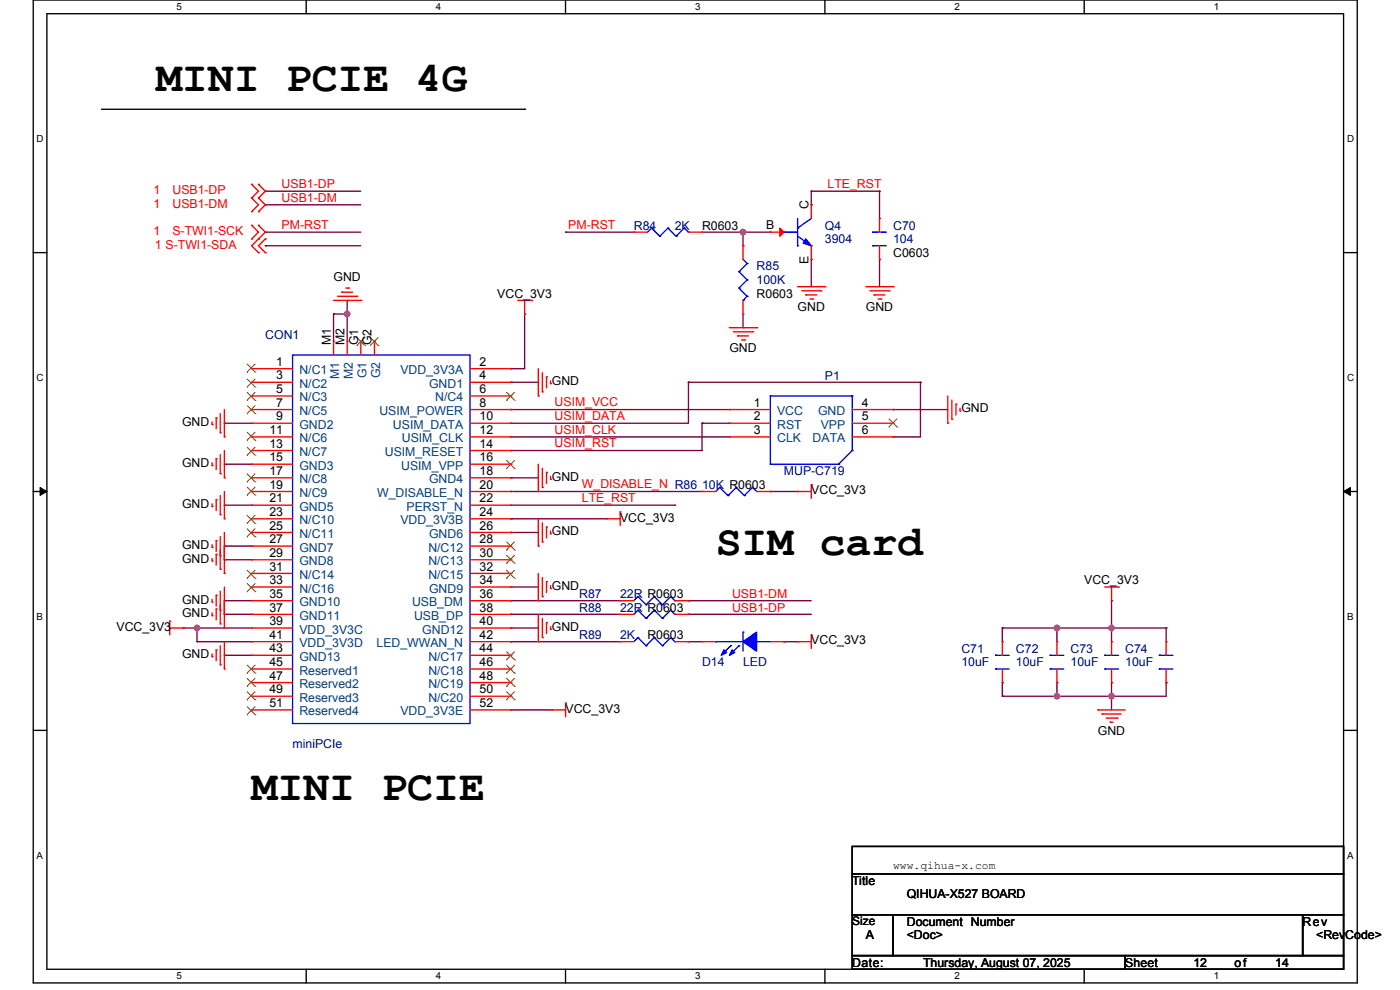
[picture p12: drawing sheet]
<svg xmlns="http://www.w3.org/2000/svg" width="297mm" height="210mm" viewBox="0 0 297 210" stroke-linecap="round" stroke-linejoin="round" font-family="sans-serif">
<path d="M7 0h280.9v208.5h-280.9zM9.9 2.9h275.1v202.7h-275.1z" fill="none" stroke="#000" stroke-width=".29"/>
<g fill="#fff">
<path d="M37.5 .3h1.1v2.3h-1.1z"/>
<path d="M37.5 205.9h1.1v2.3h-1.1z"/>
</g>
<path d="M65 0v2.9M65 205.6v2.9" fill="none" stroke="#000" stroke-width=".29"/>
<g fill="#fff">
<path d="M92.5 .3h1.1v2.3h-1.1z"/>
<path d="M92.5 205.9h1.1v2.3h-1.1z"/>
</g>
<path d="M120 0v2.9M120 205.6v2.9" fill="none" stroke="#000" stroke-width=".29"/>
<g fill="#fff">
<path d="M147.5 .3h1.1v2.3h-1.1z"/>
<path d="M147.5 205.9h1.1v2.3h-1.1z"/>
</g>
<path d="M175 0v2.9M175 205.6v2.9" fill="none" stroke="#000" stroke-width=".29"/>
<g fill="#fff">
<path d="M202.5 .3h1.2v2.3h-1.2z"/>
<path d="M202.5 205.9h1.2v2.3h-1.2z"/>
</g>
<path d="M230 0v2.9M230 205.6v2.9" fill="none" stroke="#000" stroke-width=".29"/>
<g fill="#fff">
<path d="M257.5 .3h1.2v2.3h-1.2z"/>
<path d="M257.5 205.9h1.2v2.3h-1.2z"/>
<path d="M7.8 28.2h1.5v2.4h-1.5z"/>
<path d="M285.8 28.2h1.5v2.4h-1.5z"/>
<path d="M7.8 78.9h1.5v2.3h-1.5z"/>
<path d="M285.8 78.9h1.5v2.3h-1.5z"/>
</g>
<path d="M7 53.6h2.9M285 53.6h2.9" fill="none" stroke="#000" stroke-width=".29"/>
<g fill="#fff">
<path d="M7.8 129.6h1.4v2.3h-1.4z"/>
<path d="M285.8 129.6h1.3v2.3h-1.3z"/>
</g>
<path d="M7 104.3h2.9M285 104.3h2.9" fill="none" stroke="#000" stroke-width=".29"/>
<path d="M8.5 103.4l1.4 .9-1.4 .8zM285 104.3l1.5-.9v1.7z" fill="#000" stroke="#000" stroke-width=".21"/>
<g fill="#fff">
<path d="M7.8 180.3h1.4v2.3h-1.4z"/>
<path d="M285.8 180.3h1.3v2.3h-1.3z"/>
</g>
<path d="M21.5 23.2h89.8M111.3 23.2h.1M7 154.9h2.9M285 154.9h2.9M180.8 179.5h104.2v5.8h-104.2zM180.8 185.3h104.2v8.7h-104.2zM180.8 194h8.7v8.7h-8.7zM189.5 194h86.8v8.7h-86.8zM276.3 194h8.7v8.7h-8.7zM180.8 202.7h57.9v2.9h-57.9zM238.7 202.7h46.3v2.9h-46.3z" fill="none" stroke="#000" stroke-width=".29"/>
<g fill="none" stroke="#800040" stroke-width=".29">
<path d="M56.3 40.6h.1M56.3 43.4h.1M56.3 52.1h.1M56.3 49.2h.1M56.3 40.6h20.2M56.3 43.4h20.2M56.3 49.2h20.2M56.3 52.1h20.2M120 49.2h.1M120 49.2h14.5M148.9 49.2h14.5M157.6 52.1h.1"/>
<path d="M157.6 49.2h.1M157.6 49.2v2.9M172.1 55h.1M172.1 40.6h.1M172.1 43.4h.1M172.1 40.6h14.5M172.1 40.6v2.8M172.1 55v5.8M186.6 40.6h.1M186.6 55h.1M186.6 40.6v5.7M186.6 55v5.8"/>
<path d="M70.8 66.6h.1M70.8 66.6h2.8M70.8 66.6v5.8M73.6 66.6h.1M73.6 63.7h.1M73.6 63.7v8.7M108.4 78.2h.1M111.3 66.6h.1M111.3 66.6v11.6h-2.9M157.6 69.5h.1M157.6 66.6v2.9M47.6 89.8h.1"/>
<path d="M47.6 98.5h.1M47.6 89.8h5.8M47.6 98.5h5.8M108.4 81.1h.1M108.4 86.9h.1M108.4 92.7h.1M108.4 89.8h.1M108.4 95.6h.1M108.4 81.1h5.8M108.4 92.7h46.3M108.4 86.9h46.3M146 81.1h.1"/>
<path d="M146 81.1h49.3M146 81.1v8.7h-37.6M148.9 89.8h.1M148.9 89.8h5.8M148.9 89.8v5.8h-40.5M189.5 92.7h.1M189.5 86.9h.1M189.5 86.9h11.6M195.3 81.1h.1M195.3 81.1v11.6h-5.8M47.6 115.8h.1M47.6 118.7h.1"/>
<path d="M47.6 107.2h.1M47.6 115.8h5.8M47.6 118.7h5.8M47.6 107.2h5.8M108.4 112.9h.1M108.4 101.4h.1M108.4 110h.1M108.4 104.3h.1M108.4 104.3h40.5M108.4 107.2h34.8M108.4 112.9h5.8M108.4 101.4h5.8"/>
<path d="M108.4 110h20.3M143.2 107.2h.1M163.4 104.3h.1M163.4 104.3h5.8M38.9 133.2h.1M38.9 133.2h14.5M41.8 133.2h.1M41.8 136.1h.1M41.8 133.2v2.9M41.8 136.1h11.6M47.6 139h.1M47.6 127.4h.1"/>
<path d="M47.6 130.3h.1M47.6 127.4h5.8M47.6 130.3h5.8M47.6 139h5.8M108.4 127.4h.1M108.4 130.3h.1M108.4 133.2h.1M108.4 124.5h.1M108.4 136.1h.1M108.4 127.4h23.2M108.4 130.3h23.2M108.4 133.2h5.8"/>
<path d="M108.4 124.5h5.8M108.4 136.1h23.2M146 136.1h.1M146 130.3h.1M146 127.4h.1M146 127.4h26.1M146 130.3h26.1M146 136.1h2.9M166.3 136.1h.1M166.3 136.1h2.9M212.6 133.2h.1M212.6 133.2h34.8"/>
<path d="M212.6 133.2v2.9M224.2 133.2h.1M224.2 133.2v2.9M235.8 133.2h.1M235.8 127.4h.1M235.8 127.4v8.7M247.4 133.2h.1M247.4 133.2v2.9M108.4 150.6h.1M108.4 150.6h8.7M212.6 144.8h.1M212.6 147.7h.1"/>
<path d="M212.6 144.8v2.9M224.2 147.7h.1M224.2 144.8h.1M224.2 144.8v2.9M235.8 147.7h.1M235.8 144.8h.1M235.8 144.8v5.8M247.4 144.8h.1M247.4 144.8v2.9h-34.8"/>
</g>
<g fill="#f0f" stroke="#f0f" stroke-width=".29">
<circle cx="41.8" cy="133.2" r=".57"/>
<circle cx="73.6" cy="66.6" r=".58"/>
<circle cx="235.8" cy="133.2" r=".58"/>
<circle cx="235.8" cy="147.7" r=".58"/>
<circle cx="224.2" cy="147.7" r=".57"/>
<circle cx="224.2" cy="133.2" r=".57"/>
<circle cx="157.6" cy="49.2" r=".57"/>
</g>
<g fill="none" stroke="#f00" stroke-width=".29">
<path d="M53.4 39.1h.1M53.4 39.1l1.4 1.5-1.4 1.4M54.8 39.1h.1M54.8 39.1l1.5 1.5-1.5 1.4M53.4 42h.1M53.4 44.9h.1M53.4 47.8h.1M53.4 50.7h.1M53.4 42l1.4 1.4-1.4 1.5M53.4 47.8l1.4 1.4-1.4 1.5M54.8 42h.1M54.8 44.9h.1"/>
<path d="M54.8 53.6h.1M54.8 50.7h.1M54.8 47.8h.1M54.8 42l1.5 1.4-1.5 1.5M54.8 50.7l-1.4 1.4 1.4 1.5M54.8 47.8l1.5 1.4-1.5 1.5M56.3 53.6h.1M56.3 50.7h.1M56.3 50.7l-1.5 1.4 1.5 1.5M134.5 49.2h.1M134.5 49.2h2.9M146 49.2h2.9"/>
<path d="M148.9 49.2h.1M157.6 52.1h.1M157.6 52.1v2.9M163.4 49.2h.1M163.4 49.2h2.9M172.1 55h.1M172.1 43.4h.1M172.1 43.4v2.9M172.1 52.1v2.9M186.6 46.3h.1M186.6 55h.1M186.6 46.3v2.9"/>
<path d="M186.6 52.1v2.9M53.4 78.2h.1M53.4 78.2h8.7M70.8 72.4h.1M70.8 63.7h5.7M70.8 72.4v2.9M71.6 62.9h4.1M72.5 62h.1M72.5 62h2.3M73.4 61.1h.5M73.6 72.4h.1M73.6 72.4v2.9"/>
<path d="M73.9 61.1h.1M75.7 62.9h.1M76.5 63.7h.1M76.5 72.4h.1M76.5 72.4v2.9M79.4 72.4h.1M79.4 72.4v2.9M99.7 78.2h8.7M108.4 78.2h.1M109.8 63.7h2.9M111.3 66.6h.1M111.3 63.7v2.9"/>
<path d="M112.7 63.7h.1M114.2 78.2v5.8M115.1 79.1v4M115.9 79.9h.1M115.9 79.9v2.4M154.7 69.5h5.8M155.6 70.4h4M156.5 71.2h.1M156.5 71.2h2.3M157.3 72.1h.6M157.6 66.6h.1M157.6 63.7v2.9"/>
<path d="M157.9 72.1h.1M159.6 70.4h.1M160.5 69.5h.1M169.2 60.8h5.8M170.1 61.7h4M170.9 62.6h.1M170.9 62.6h2.4M171.8 63.4h.6M172.4 63.4h.1M174.1 61.7h.1M175 60.8h.1M183.7 60.8h5.8"/>
<path d="M184.6 61.7h4M185.4 62.6h.1M185.4 62.6h2.3M186.3 63.4h.6M186.9 63.4h.1M188.6 61.7h.1M189.5 60.8h.1M45 98.8h.1M45 90.1h.1M45 89.5v.6M45 98.2v.6M45.9 97.3h.1"/>
<path d="M45.9 88.6h.1M45.9 88.6v2.3M45.9 97.3v2.3M46.7 91.8h.1M46.7 87.7v4.1M46.7 96.4v4.1M47.6 92.7h.1M47.6 86.9v5.8M47.6 95.6v5.8M53.4 81.1h.1M53.4 84h.1M53.4 86.9h.1"/>
<path d="M53.4 89.8h.1M53.4 92.7h.1M53.4 95.6h.1M53.4 98.5h.1M53.4 86.9h8.7M53.4 89.8h8.7M53.4 92.7h8.7M53.4 81.1h8.7M53.4 84h8.7M53.4 95.6h8.7M53.4 98.5h8.7M99.7 86.9h8.7"/>
<path d="M99.7 89.8h8.7M99.7 92.7h8.7M99.7 81.1h8.7M99.7 84h8.7M99.7 95.6h8.7M99.7 98.5h8.7M108.4 81.1h.1M108.4 84h.1M108.4 86.9h.1M108.4 89.8h.1M108.4 92.7h.1M108.4 95.6h.1"/>
<path d="M108.4 98.5h.1M114.2 84h.1M114.2 98.5v5.8M115.1 83.1h.1M115.1 99.3v4.1M116.8 81.4h.1M116.8 80.8v.6M154.7 86.9h.1M154.7 89.8h.1M154.7 92.7h.1M154.7 86.9h8.7M154.7 89.8h8.7"/>
<path d="M154.7 92.7h8.7M180.8 86.9h8.7M180.8 89.8h8.7M180.8 92.7h8.7M189.5 86.9h.1M189.5 89.8h.1M189.5 92.7h.1M201.1 89.8h.1M201.1 84v5.8M201.9 88.9h.1M201.9 84.9v4M202.8 85.7h.1"/>
<path d="M202.8 85.7v2.3M203.7 87.2h.1M203.7 86.6v.6M45 119h.1M45 116.1h.1M45 107.4h.1M45 106.9v.5M45 115.5v.6M45 118.4v.6M45.9 117.6h.1M45.9 114.7h.1M45.9 106h.1"/>
<path d="M45.9 106v2.3M45.9 114.7v2.3M45.9 117.6v2.3M46.7 117.9h.1M46.7 109.2h.1M46.7 100.5h.1M46.7 105.1v4.1M46.7 113.8v7M47.6 118.7h.1M47.6 110h.1M47.6 101.4h.1M47.6 104.3v5.7"/>
<path d="M47.6 112.9v8.7M53.4 101.4h.1M53.4 104.3h.1M53.4 107.2h.1M53.4 110h.1M53.4 112.9h.1M53.4 115.8h.1M53.4 118.7h.1M53.4 104.3h8.7M53.4 110h8.7M53.4 101.4h8.7M53.4 107.2h8.7"/>
<path d="M53.4 112.9h8.7M53.4 115.8h8.7M53.4 118.7h8.7M99.7 104.3h8.7M99.7 110h8.7M99.7 101.4h8.7M99.7 107.2h8.7M99.7 112.9h8.7M99.7 115.8h8.7M99.7 118.7h8.7M108.4 101.4h.1M108.4 104.3h.1"/>
<path d="M108.4 107.2h.1M108.4 110h.1M108.4 112.9h.1M108.4 115.8h.1M108.4 118.7h.1M114.2 104.3h.1M114.2 115.8h.1M114.2 110v5.8M115.1 103.4h.1M115.1 115h.1M115.1 110.9v4.1M115.9 100.2h.1"/>
<path d="M115.9 111.8h.1M115.9 100.2v2.3M115.9 111.8v2.3M116.8 101.7h.1M116.8 113.2h.1M116.8 101.1v.6M116.8 112.6v.6M128.7 110h.1M128.7 110h2.9M131.6 108.6h.1M131.6 108.6v2.9M148.9 104.3h.1"/>
<path d="M148.9 104.3h2.9M160.5 104.3h2.9M163.4 104.3h.1M169.2 104.3h.1M169.2 104.3h2.9M172.1 102.8h.1M172.1 102.8v2.9M36 131.8h.1M36 133.2h2.9M36 131.8v2.9M38.9 133.2h.1M45 139.3h.1"/>
<path d="M45 130.6h.1M45 127.7h.1M45 127.1v.6M45 130v.6M45 138.7v.6M45.9 137.8h.1M45.9 129.2h.1M45.9 126.3h.1M45.9 126.3v2.3M45.9 129.2v2.3M45.9 137.8v2.4M46.7 132.3h.1"/>
<path d="M46.7 129.4h.1M46.7 120.8h.1M46.7 125.4v6.9M46.7 137v4M47.6 133.2h.1M47.6 130.3h.1M47.6 121.6h.1M47.6 124.5v8.7M47.6 136.1v5.8M53.4 121.6h.1M53.4 124.5h.1M53.4 127.4h.1"/>
<path d="M53.4 130.3h.1M53.4 133.2h.1M53.4 136.1h.1M53.4 139h.1M53.4 124.5h8.7M53.4 136.1h8.7M53.4 133.2h8.7M53.4 121.6h8.7M53.4 127.4h8.7M53.4 130.3h8.7M53.4 139h8.7M99.7 124.5h8.7"/>
<path d="M99.7 136.1h8.7M99.7 133.2h8.7M99.7 121.6h8.7M99.7 127.4h8.7M99.7 130.3h8.7M99.7 139h8.7M108.4 121.6h.1M108.4 124.5h.1M108.4 127.4h.1M108.4 130.3h.1M108.4 133.2h.1M108.4 136.1h.1"/>
<path d="M108.4 139h.1M114.2 127.4h.1M114.2 136.1h.1M114.2 121.6v5.8M114.2 130.3v5.8M115.1 126.6h.1M115.1 135.2h.1M115.1 122.5v4.1M115.1 131.2v4M115.9 123.4h.1M115.9 132.1h.1M115.9 123.4v2.3"/>
<path d="M115.9 132.1v2.3M116.8 124.8h.1M116.8 133.5h.1M116.8 124.2v.6M116.8 132.9v.6M131.6 136.1h.1M131.6 130.3h.1M131.6 127.4h.1M131.6 136.1h2.9M131.6 127.4h2.9M131.6 130.3h2.9M143.2 136.1h2.8"/>
<path d="M143.2 127.4h2.8M143.2 130.3h2.8M146 136.1h.1M146 130.3h.1M146 127.4h.1M148.9 136.1h.1M148.9 136.1h2.9M163.4 136.1h2.9M166.3 136.1h.1M169.2 136.1h.1M169.2 136.1h2.9M172.1 134.7h.1"/>
<path d="M172.1 134.7v2.9M212.6 136.1h.1M212.6 136.1v2.9M224.2 136.1h.1M224.2 136.1v2.9M234.4 124.5h2.9M235.8 127.4h.1M235.8 136.1h.1M235.8 124.5v2.9M235.8 136.1v2.9M237.3 124.5h.1M247.4 136.1h.1"/>
<path d="M247.4 136.1v2.9M46.7 141h.1M47.6 141.9h.1M53.4 141.9h.1M53.4 144.8h.1M53.4 147.7h.1M53.4 150.6h.1M53.4 150.6h8.7M53.4 141.9h8.7M53.4 144.8h8.7M53.4 147.7h8.7M99.7 150.6h8.7"/>
<path d="M99.7 141.9h8.7M99.7 144.8h8.7M99.7 147.7h8.7M108.4 141.9h.1M108.4 144.8h.1M108.4 147.7h.1M108.4 150.6h.1M117.1 150.6h.1M117.1 150.6h2.9M120 149.1h.1M120 149.1v2.9M212.6 144.8h.1"/>
<path d="M212.6 141.9v2.9M224.2 144.8h.1M224.2 141.9v2.9M232.9 150.6h.1M232.9 150.6h5.8M233.8 151.5h.1M233.8 151.5h4M234.6 152.3h2.4M235.5 153.2h.1M235.5 153.2h.6M235.8 144.8h.1M235.8 141.9v2.9"/>
<path d="M237 152.3h.1M247.4 144.8h.1M247.4 141.9v2.9"/>
</g>
<g fill="none" stroke="#00f" stroke-width=".29">
<path d="M138.2 48.4h.1M138.2 48.4l-.8 .8M138.2 48.4l1.8 1.7M140 50.1h.1M141.7 48.4h.1M141.7 48.4l-1.7 1.7M141.7 48.4l1.7 1.7M143.4 50.1h.1M145.2 48.4h.1M145.2 48.4l-1.8 1.7M145.2 48.4l.8 .8M146 49.2h.1"/>
<path d="M156.8 57.6h.1M156.8 57.6l1.7 1.8M157.6 55l.9 .9M158.5 55.9h.1M158.5 59.4h.1M158.5 55.9l-1.7 1.7M158.5 59.4l-1.7 1.7M166.3 49.2h.1M166.3 49.2h2.9M169.2 48.4h.1M169.2 52.1h.1M169.2 50.1l2.9 2"/>
<path d="M169.2 46.3v5.8M172.1 52.1h.1M172.1 46.3l-2.9 2.1M185.1 49.2h.1M185.1 52.1h.1M185.1 49.2h2.9M185.1 52.1h2.9M62.1 75.3h37.6v78.2h-37.6zM156.8 61.1h.1M156.8 61.1l1.7 1.8M157.6 63.7h.1M158.5 62.9h.1"/>
<path d="M158.5 62.9l-.9 .8M163.4 98.5h.1M163.4 84h.1M163.4 84h17.4M163.4 98.5h14.5M163.4 84v14.5M177.9 98.5h.1M180.8 84h.1M180.8 95.6h.1M180.8 84v11.6M180.8 95.6l-2.9 2.9M152.7 103.4h.1"/>
<path d="M152.7 103.4l-.9 .9M152.7 103.4l1.7 1.7M154.4 105.1h.1M156.2 103.4h.1M156.2 103.4l-1.8 1.7M156.2 103.4l1.7 1.7M157.9 105.1h.1M159.6 103.4h.1M159.6 103.4l-1.7 1.7M159.6 103.4l.9 .9M160.5 104.3h.1M135.3 135.2h.1"/>
<path d="M135.3 129.4h.1M135.3 126.6h.1M135.3 135.2l-.8 .9M135.3 135.2l1.8 1.8M135.3 129.4l-.8 .9M135.3 129.4l1.8 1.8M135.3 126.6l-.8 .8M135.3 126.6l1.8 1.7M137.1 137h.1M137.1 131.2h.1M137.1 128.3h.1M138.8 135.2h.1"/>
<path d="M138.8 129.4h.1M138.8 126.6h.1M138.8 135.2l-1.7 1.8M138.8 135.2l1.7 1.8M138.8 129.4l-1.7 1.8M138.8 129.4l1.7 1.8M138.8 126.6l-1.7 1.7M138.8 126.6l1.7 1.7M140.5 137h.1M140.5 131.2h.1M140.5 128.3h.1M142.3 135.2h.1"/>
<path d="M142.3 129.4h.1M142.3 126.6h.1M142.3 135.2l-1.8 1.8M142.3 135.2l.9 .9M142.3 129.4l-1.8 1.8M142.3 129.4l.9 .9M142.3 126.6l-1.8 1.7M142.3 126.6l.9 .8M143.2 136.1h.1M143.2 130.3h.1M143.2 127.4h.1M151.8 136.1h.1"/>
<path d="M151.8 136.1h5.8M155 137h.1M155 137l-1.7 1.7M156.8 137h.1M156.8 137l-1.8 1.7M157.6 134.1h.1M157.6 134.1v4M160.5 136.1h.1M160.5 136.1h2.9M211.2 139h.1M211.2 139h2.9M222.8 139h.1"/>
<path d="M222.8 139h2.9M234.4 139h.1M234.4 139h2.9M245.9 139h.1M245.9 139h2.9M211.2 141.9h.1M211.2 141.9h2.9M222.8 141.9h.1M222.8 141.9h2.9M234.4 141.9h.1M234.4 141.9h2.9M245.9 141.9h.1"/>
<path d="M245.9 141.9h2.9"/>
</g>
<g fill="none" stroke="#804000" stroke-width=".21">
<path d="M52.4 78.9h.1M52.4 77.2l1.8 1.7M54.2 78.9h.1M54.2 77.2l-1.8 1.7M75.7 73.3h.1M75.7 71.5l1.7 1.8M77.4 73.3h.1M77.4 71.5l-1.7 1.8M78.5 73.3h.1M78.5 71.5l1.8 1.8M80.3 73.3h.1M80.3 71.5l-1.8 1.8"/>
<path d="M52.4 82.1h.1M52.4 84.9h.1M52.4 87.8h.1M52.4 93.4h.1M52.4 96.6h.1M52.4 80.4l1.8 1.7M52.4 83.2l1.8 1.7M52.4 86l1.8 1.8M52.4 91.6l1.8 1.8M52.4 94.8l1.8 1.8M54.2 82.1h.1M54.2 84.9h.1"/>
<path d="M54.2 87.8h.1M54.2 93.4h.1M54.2 96.6h.1M54.2 80.4l-1.8 1.7M54.2 83.2l-1.8 1.7M54.2 86l-1.8 1.8M54.2 91.6l-1.8 1.8M54.2 94.8l-1.8 1.8M107.4 84.9h.1M107.4 99.4h.1M107.4 83.2l1.8 1.7M107.4 97.6l1.8 1.8"/>
<path d="M109.2 84.9h.1M109.2 99.4h.1M109.2 83.2l-1.8 1.7M109.2 97.6l-1.8 1.8M188.6 90.6h.1M188.6 88.8l1.7 1.8M190.3 90.6h.1M190.3 88.8l-1.7 1.8M52.4 102.2h.1M52.4 105h.1M52.4 111h.1M52.4 113.9h.1"/>
<path d="M52.4 100.5l1.8 1.7M52.4 103.3l1.8 1.7M52.4 109.3l1.8 1.7M52.4 112.1l1.8 1.8M54.2 102.2h.1M54.2 105h.1M54.2 111h.1M54.2 113.9h.1M54.2 100.5l-1.8 1.7M54.2 103.3l-1.8 1.7M54.2 109.3l-1.8 1.7M54.2 112.1l-1.8 1.8"/>
<path d="M107.4 116.7h.1M107.4 119.5h.1M107.4 114.9l1.8 1.8M107.4 117.7l1.8 1.8M109.2 116.7h.1M109.2 119.5h.1M109.2 114.9l-1.8 1.8M109.2 117.7l-1.8 1.8M52.4 122.7h.1M52.4 125.5h.1M52.4 120.9l1.8 1.8M52.4 123.7l1.8 1.8"/>
<path d="M54.2 122.7h.1M54.2 125.5h.1M54.2 120.9l-1.8 1.8M54.2 123.7l-1.8 1.8M107.4 122.7h.1M107.4 140h.1M107.4 120.9l1.8 1.8M107.4 138.2l1.8 1.8M109.2 122.7h.1M109.2 140h.1M109.2 120.9l-1.8 1.8M109.2 138.2l-1.8 1.8"/>
<path d="M52.4 142.8h.1M52.4 145.6h.1M52.4 148.4h.1M52.4 151.6h.1M52.4 141l1.8 1.8M52.4 143.9l1.8 1.7M52.4 146.7l1.8 1.7M52.4 149.9l1.8 1.7M54.2 142.8h.1M54.2 145.6h.1M54.2 148.4h.1M54.2 151.6h.1"/>
<path d="M54.2 141l-1.8 1.8M54.2 143.9l-1.8 1.7M54.2 146.7l-1.8 1.7M54.2 149.9l-1.8 1.7M107.4 142.8h.1M107.4 145.6h.1M107.4 148.4h.1M107.4 141l1.8 1.8M107.4 143.9l1.8 1.7M107.4 146.7l1.8 1.7M109.2 142.8h.1M109.2 145.6h.1"/>
<path d="M109.2 148.4h.1M109.2 141l-1.8 1.8M109.2 143.9l-1.8 1.7M109.2 146.7l-1.8 1.7"/>
</g>
<g fill="#00f" stroke="#00f" stroke-width=".29">
<path d="M170.9 50.7l1.2 1.4-1.7-.5z"/>
<path d="M157.6 136.1l2.9-2v4z" fill-rule="evenodd"/>
<path d="M153.6 137.8l.5 .6-1.1 .6z" fill-rule="evenodd"/>
<path d="M155.3 137.8l.6 .6-1.2 .6z" fill-rule="evenodd"/>
</g>
<path d="M165.4 48.4l.9 .8-.9 .9z" fill="#f00" stroke="#f00" stroke-width=".29"/>
<g font-size="9.2">
<text x="33.1" y="19.2">MINI PCIE 4G</text>
<text x="151.8" y="117.7">SIM card</text>
<text x="53.4" y="169.8">MINI PCIE</text>
</g>
<g font-size="2.6" fill="#f00">
<text x="32.5" y="41.2">1</text>
<text x="36.6" y="41.2">USB1-DP</text>
<text x="59.8" y="40">USB1-DP</text>
<text x="175.6" y="39.9">LTE_RST</text>
<text x="32.5" y="44">1</text>
<text x="36.6" y="44">USB1-DM</text>
<text x="59.8" y="42.9">USB1-DM</text>
<text x="32.5" y="49.8">1</text>
<text x="32.8" y="52.7">1 S-TWI1-SDA</text>
<text x="36.6" y="49.8">S-TWI1-SCK</text>
<text x="59.8" y="48.7">PM-RST</text>
<text x="120.6" y="48.7">PM-RST</text>
<text x="117.7" y="86.2">USIM_VCC</text>
<text x="117.7" y="89.1">USIM_DATA</text>
<text x="117.7" y="92">USIM_CLK</text>
<text x="117.7" y="94.9">USIM_RST</text>
<text x="123.5" y="103.6">W_DISABLE_N R86</text>
<text x="123.5" y="106.5">LTE_RST</text>
<text x="155.3" y="129.7">USB1-DP</text>
<text x="155.3" y="126.8">USB1-DM</text>
</g>
<g font-size="2.6">
<text x="171.5" y="44.3" transform="rotate(-90 171.5 44.3)">C</text>
<text x="148.9" y="48.7">R0603</text>
<text x="162.5" y="48.7">B</text>
<text x="70.8" y="59.7">GND</text>
<text x="171.5" y="55.9" transform="rotate(-90 171.5 55.9)">E</text>
<text x="189.5" y="54.5">C0603</text>
<text x="105.5" y="63.2">VCC_3V3</text>
<text x="160.5" y="63.2">R0603</text>
<text x="169.2" y="66.1">GND</text>
<text x="183.7" y="66.1">GND</text>
<text x="58.6" y="77.6">1</text>
<text x="70.2" y="73.3" transform="rotate(-90 70.2 73.3)">M1</text>
<text x="73.1" y="73.3" transform="rotate(-90 73.1 73.3)">M2</text>
<text x="76" y="73.3" transform="rotate(-90 76 73.3)">G1</text>
<text x="78.8" y="73.3" transform="rotate(-90 78.8 73.3)">G2</text>
<text x="101.7" y="77.6">2</text>
<text x="154.7" y="74.7">GND</text>
<text x="58.6" y="80.5">3</text>
<text x="58.6" y="83.4">5</text>
<text x="101.7" y="80.5">4</text>
<text x="101.7" y="83.4">6</text>
<text x="117.1" y="81.7">GND</text>
<text x="58.6" y="86.3">7</text>
<text x="58.6" y="89.2">9</text>
<text x="101.7" y="86.3">8</text>
<text x="101.7" y="89.2">10</text>
<text x="159.9" y="86.3">1</text>
<text x="159.9" y="89.2">2</text>
<text x="182.8" y="86.3">4</text>
<text x="182.8" y="89.2">5</text>
<text x="203.9" y="87.5">GND</text>
<text x="38.6" y="90.4">GND</text>
<text x="57.1" y="92.1">11</text>
<text x="57.1" y="95">13</text>
<text x="101.7" y="92.1">12</text>
<text x="101.7" y="95">14</text>
<text x="159.9" y="92.1">3</text>
<text x="182.8" y="92.1">6</text>
<text x="38.6" y="99.1">GND</text>
<text x="57.1" y="97.9">15</text>
<text x="57.1" y="100.8">17</text>
<text x="101.7" y="97.9">16</text>
<text x="101.7" y="100.8">18</text>
<text x="117.1" y="102">GND</text>
<text x="38.6" y="107.8">GND</text>
<text x="57.1" y="103.7">19</text>
<text x="57.1" y="106.6">21</text>
<text x="101.7" y="103.7">20</text>
<text x="101.7" y="106.6">22</text>
<text x="172.1" y="104.9">VCC_3V3</text>
<text x="57.1" y="109.5">23</text>
<text x="57.1" y="112.4">25</text>
<text x="101.7" y="109.5">24</text>
<text x="101.7" y="112.4">26</text>
<text x="117.1" y="113.5">GND</text>
<text x="131.6" y="110.6">VCC_3V3</text>
<text x="38.6" y="119.3">GND</text>
<text x="38.6" y="116.4">GND</text>
<text x="57.1" y="115.2">27</text>
<text x="57.1" y="118.1">29</text>
<text x="101.7" y="115.2">28</text>
<text x="101.7" y="118.1">30</text>
<text x="57.1" y="121">31</text>
<text x="57.1" y="123.9">33</text>
<text x="101.7" y="121">32</text>
<text x="101.7" y="123.9">34</text>
<text x="117.1" y="125.1">GND</text>
<text x="230" y="124">VCC_3V3</text>
<text x="38.6" y="130.9">GND</text>
<text x="38.6" y="128">GND</text>
<text x="57.1" y="126.8">35</text>
<text x="57.1" y="129.7">37</text>
<text x="101.7" y="126.8">36</text>
<text x="101.7" y="129.7">38</text>
<text x="24.7" y="133.8">VCC_3V3</text>
<text x="57.1" y="132.6">39</text>
<text x="57.1" y="135.5">41</text>
<text x="101.7" y="132.6">40</text>
<text x="101.7" y="135.5">42</text>
<text x="117.1" y="133.8">GND</text>
<text x="137.3" y="135.6">R0603</text>
<text x="172.1" y="136.7">VCC_3V3</text>
<text x="38.6" y="139.6">GND</text>
<text x="57.1" y="138.4">43</text>
<text x="57.1" y="141.3">45</text>
<text x="101.7" y="138.4">44</text>
<text x="101.7" y="141.3">46</text>
<text x="57.1" y="144.2">47</text>
<text x="57.1" y="147.1">49</text>
<text x="57.1" y="150">51</text>
<text x="101.7" y="144.2">48</text>
<text x="101.7" y="147.1">50</text>
<text x="101.7" y="150">52</text>
<text x="120" y="151.2">VCC_3V3</text>
<text x="232.9" y="155.8">GND</text>
<text x="180.8" y="187.7">Title</text>
<text x="192.4" y="190.6">QIHUA-X527 BOARD</text>
<text x="192.4" y="196.4">Document Number</text>
<text x="276.3" y="196.4">Rev</text>
<text x="183.7" y="199.3">A</text>
<text x="192.4" y="199.3">&lt;Doc&gt;</text>
<text x="279.2" y="199.3">&lt;RevCode&gt;</text>
<text x="180.8" y="205">Date:</text>
<text x="195.8" y="205">Thursday, August 07, 2025</text>
<text x="238.7" y="205">Sheet</text>
<text x="253.2" y="205">12</text>
<text x="261.9" y="205">of</text>
<text x="270.5" y="205">14</text>
</g>
<g font-size="2.6" fill="#000080">
<text x="134.5" y="48.7">R84</text>
<text x="143.1" y="48.7">2K</text>
<text x="175" y="48.7">Q4</text>
<text x="175" y="51.6">3904</text>
<text x="189.5" y="48.7">C70</text>
<text x="189.5" y="51.6">104</text>
<text x="160.5" y="57.4">R85</text>
<text x="160.5" y="60.3">100K</text>
<text x="56.3" y="71.9">CON1</text>
<text x="175" y="80.5">P1</text>
<text x="166.3" y="100.8">MUP-C719</text>
<text x="148.9" y="103.7">10K R0603</text>
<text x="122.9" y="129.8">R88</text>
<text x="122.9" y="126.9">R87</text>
<text x="131.6" y="129.8">22R R0603</text>
<text x="131.6" y="126.9">22R R0603</text>
<text x="122.9" y="135.6">R89</text>
<text x="131.6" y="135.6">2K</text>
<text x="148.9" y="141.3">D14</text>
<text x="157.6" y="141.3">LED</text>
<text x="203.9" y="138.5">C71</text>
<text x="203.9" y="141.3">10uF</text>
<text x="215.5" y="138.5">C72</text>
<text x="215.5" y="141.3">10uF</text>
<text x="227.1" y="138.5">C73</text>
<text x="227.1" y="141.3">10uF</text>
<text x="238.7" y="138.5">C74</text>
<text x="238.7" y="141.3">10uF</text>
<text x="62.1" y="158.7">miniPCIe</text>
</g>
<g font-size="2.6" fill="#004080">
<text x="63.5" y="79.4">N/C1</text>
<text x="63.5" y="82.3">N/C2</text>
<text x="72" y="80.4" transform="rotate(-90 72 80.4)">M1</text>
<text x="74.9" y="80.4" transform="rotate(-90 74.9 80.4)">M2</text>
<text x="77.8" y="80.2" transform="rotate(-90 77.8 80.2)">G1</text>
<text x="80.6" y="80.2" transform="rotate(-90 80.6 80.2)">G2</text>
<text x="84.9" y="79.4">VDD_3V3A</text>
<text x="91" y="82.3">GND1</text>
<text x="63.5" y="85.2">N/C3</text>
<text x="63.5" y="88.1">N/C5</text>
<text x="80.5" y="88.1">USIM_POWER</text>
<text x="92.3" y="85.2">N/C4</text>
<text x="164.9" y="88.1">VCC</text>
<text x="173.5" y="88.1">GND</text>
<text x="63.5" y="91">GND2</text>
<text x="63.5" y="93.9">N/C6</text>
<text x="83.4" y="91">USIM_DATA</text>
<text x="85.2" y="93.9">USIM_CLK</text>
<text x="164.9" y="91">RST</text>
<text x="164.9" y="93.9">CLK</text>
<text x="172.4" y="93.9">DATA</text>
<text x="174.1" y="91">VPP</text>
<text x="63.5" y="96.7">N/C7</text>
<text x="63.5" y="99.6">GND3</text>
<text x="81.6" y="96.7">USIM_RESET</text>
<text x="85.1" y="99.6">USIM_VPP</text>
<text x="63.5" y="102.5">N/C8</text>
<text x="63.5" y="105.4">N/C9</text>
<text x="80" y="105.4">W_DISABLE_N</text>
<text x="91" y="102.5">GND4</text>
<text x="63.5" y="108.3">GND5</text>
<text x="63.5" y="111.2">N/C10</text>
<text x="84.9" y="111.2">VDD_3V3B</text>
<text x="86.3" y="108.3">PERST_N</text>
<text x="63.5" y="114.1">N/C11</text>
<text x="63.5" y="117">GND7</text>
<text x="63.5" y="119.9">GND8</text>
<text x="90.9" y="117">N/C12</text>
<text x="90.9" y="119.9">N/C13</text>
<text x="91" y="114.1">GND6</text>
<text x="63.5" y="122.8">N/C14</text>
<text x="63.5" y="125.7">N/C16</text>
<text x="90.9" y="122.8">N/C15</text>
<text x="91" y="125.7">GND9</text>
<text x="63.5" y="128.6">GND10</text>
<text x="63.5" y="131.5">GND11</text>
<text x="87.4" y="128.6">USB_DM</text>
<text x="87.8" y="131.5">USB_DP</text>
<text x="63.5" y="134.4">VDD_3V3C</text>
<text x="63.5" y="137.3">VDD_3V3D</text>
<text x="79.9" y="137.3">LED_WWAN_N</text>
<text x="89.6" y="134.4">GND12</text>
<text x="63.5" y="140.2">GND13</text>
<text x="63.5" y="143.1">Reserved1</text>
<text x="90.9" y="140.2">N/C17</text>
<text x="90.9" y="143.1">N/C18</text>
<text x="63.5" y="146">Reserved2</text>
<text x="63.5" y="148.9">Reserved3</text>
<text x="90.9" y="146">N/C19</text>
<text x="90.9" y="148.9">N/C20</text>
<text x="63.5" y="151.8">Reserved4</text>
<text x="84.9" y="151.8">VDD_3V3E</text>
</g>
<text font-size="2.5" x="180.8" y="196.3">Size</text>
<text font-size="2.4" x="189.5" y="184.4">www.qihua-x.com</text>
<g font-size="2.1">
<text x="37.5" y="2.2">5</text>
<text x="92.5" y="2.2">4</text>
<text x="147.5" y="2.2">3</text>
<text x="202.5" y="2.2">2</text>
<text x="257.5" y="2.2">1</text>
<text x="7.8" y="30.1">D</text>
<text x="285.8" y="30.1">D</text>
<text x="7.8" y="80.8">C</text>
<text x="285.8" y="80.8">C</text>
<text x="7.8" y="131.5">B</text>
<text x="285.8" y="131.5">B</text>
<text x="7.8" y="182.1">A</text>
<text x="285.8" y="182.1">A</text>
<text x="37.5" y="207.8">5</text>
<text x="92.5" y="207.8">4</text>
<text x="147.5" y="207.8">3</text>
<text x="202.5" y="207.8">2</text>
<text x="257.5" y="207.8">1</text>
</g>
</svg>
